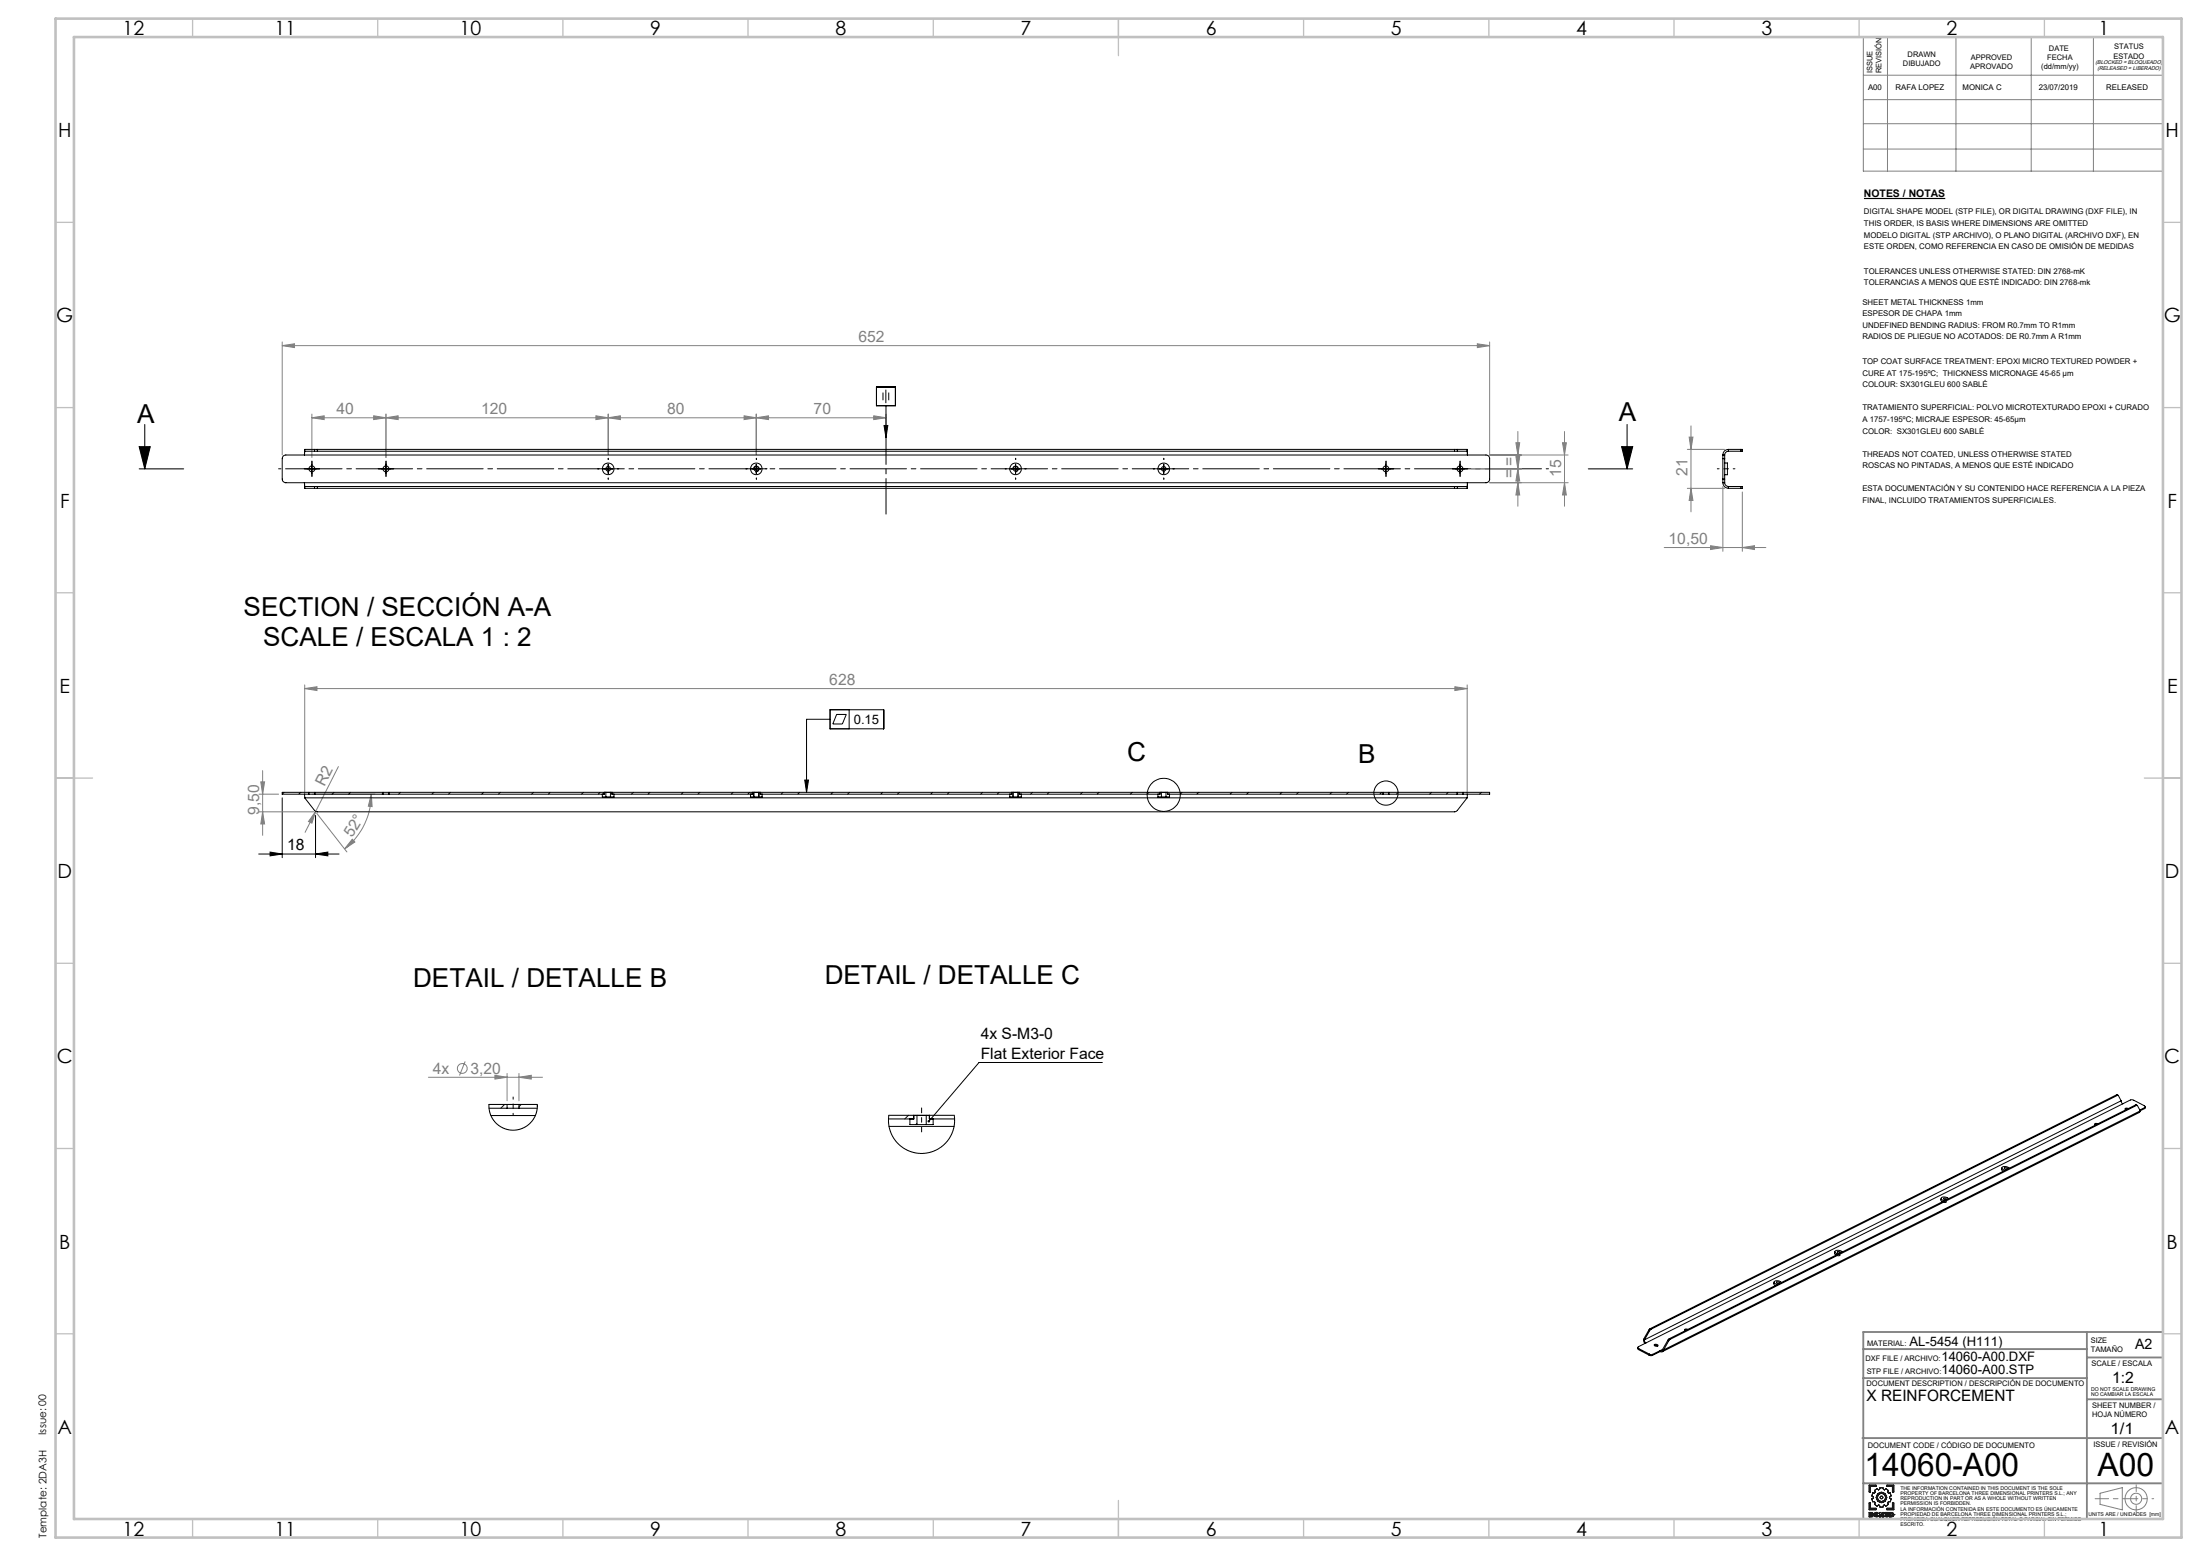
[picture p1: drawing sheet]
<svg xmlns="http://www.w3.org/2000/svg" width="594mm" height="420mm" viewBox="0 0 594 420" stroke-linecap="round" stroke-linejoin="round" font-family="sans-serif">
<path d="M503.3 53.6h21.9" fill="none" stroke="#000" stroke-width=".32"/>
<g fill="none" stroke="#000" stroke-width=".27">
<path d="M39.1 114.6v12M236.6 104.4h5.2v5.1h-5.2zM238.4 106v2M238.7 114.8h1l-.5 3.4zM239.2 105.2v3.6M239.2 109.5v8.7M240 106v2M439.3 114.6v12M37.6 120.6h3l-1.5 6zM37.6 126.6h12M82.9 126.6h2.5M84.2 125.3v2.5"/>
<path d="M102.9 126.6h2.5M104.2 125.3v2.5M162.9 126.6h2.6M164.2 125.3v2.5M203 126.6h2.5M203.5 126.7a.75 .75 0 0 1 .6-.9 .75 .75 0 0 1 .9 .8 .75 .75 0 0 1-1 .7M204.2 125.3v2.5M272.9 126.6h2.5M273.5 126.7a.75 .75 0 0 1 .6-.9 .75 .75 0 0 1 .8 .8 .75 .75 0 0 1-.9 .7M274.2 125.3v2.5M312.9 126.6h2.6M314.2 125.3v2.5"/>
<path d="M373 126.6h2.5M374.2 125.3v2.5M393 126.6h2.5M394.2 125.3v2.5M428.8 126.6h12M437.8 120.6h3l-1.5 6zM224.1 191.6h14.5v5.1h-14.5zM224.1 194.2h-6.3v19.7M225.9 192.8h2.6l-1.1 2.6h-2.5zM229.3 191.6v5.1M76.2 215.4v16.1M203.4 213.9v1.2"/>
<path d="M205 213.9v1.2M217.3 210.6h1l-.5 3.3zM273.4 213.9v1.2M275 213.9v1.2M69.8 230.5h21.7M72.9 230l3.3 .5-3.3 .5zM85.2 230.5l3.3-.5v1zM85.2 220.1v11.4M297.6 286.8h-33.3l-13.5 15.9M495.9 338.6a.49 .49 0 0 1 .5-.1 .49 .49 0 0 1 .3 .4h-.6zM524.5 324.2a.54 .54 0 0 1 .6-.1 .54 .54 0 0 1 .4 .4h-.7z"/>
<circle cx="314.2" cy="214.6" r="4.5"/>
<circle cx="374.2" cy="214.1" r="3.3"/>
</g>
<g fill="none" stroke="#808080" stroke-width=".27">
<path d="M503.1 10h80.9v36.2h-80.9zM509.6 10v36.2M528.1 10v36.2M548.4 10v36.2M565.2 10v36.2M503.1 20.3h80.9M503.1 26.9h80.9M503.1 33.4h80.9M503.1 40.2h80.9M76.2 93.3l3.3-.5v1zM76.2 92.3v30.5M76.2 93.3h326"/>
<path d="M398.9 92.8l3.3 .5-3.3 .5zM402.2 92.3v30.5h21.2M84.2 112.8l3.3-.6v1.1zM84.2 112.8h155M84.2 111.8v11.7M100.9 112.2l3.3 .6-3.3 .5zM104.2 112.8l3.3-.6v1.1zM104.2 111.8v11.7M160.9 112.2l3.3 .6-3.3 .5zM164.2 112.8l3.3-.6v1.1zM164.2 111.8v10.9M200.9 112.2l3.3 .6-3.3 .5z"/>
<path d="M204.2 112.8l3.3-.6v1.1zM204.2 111.8v10.9M235.9 112.2l3.3 .6-3.3 .5zM239.2 111.8v3M409.3 119.5h1l-.5 3.3zM409.8 116.5v20.1M421.9 119.5h1l-.5 3.3zM422.4 116.5v20.1M456.1 118h1l-.5 3.3zM456.6 115v23.2M397.3 126.6h13.5M409.3 123.2h1l-.5 3.4z"/>
<path d="M409.8 130.3l.5 3.3h-1zM409.8 126.6l.5 3.2h-1zM422.4 130.3l.5 3.3h-1zM423.4 130.3h-21.2M455.6 131.8h10.1M455.6 121.3h10.1M456.6 131.8l.5 3.3h-1zM465.2 131.3v17.5M470.4 132.8v16M449.3 147.8h27.5M461.9 147.3l3.3 .5-3.3 .5zM470.4 147.8l3.3-.5v1z"/>
<path d="M82.3 185.9l3.3-.5v1zM82.3 184.9v29.5M82.3 185.9h313.8M392.8 185.4l3.3 .5-3.3 .5zM396.1 184.9v29.5M69.9 214.4h5.3M69.9 219.1h14.8M70.4 211h1l-.5 3.4zM70.9 219.1l.5 3.3h-1zM70.9 208v17.5M84.4 214.4h16.8M85.2 219l-1 3.2-.9-.5z"/>
<path d="M85.5 219.5l8.2 10.5M91.4 206.9l-9 17.8M100.3 214.4l.2 3.3-1.1-.1zM100.3 214.4a18.7 18.7 0 0 1-7.3 14.7M95.1 226.5l.7 .8-2.8 1.8zM115.7 290.8h30.8M125.6 286.5l-1.5 3.8M133.6 290.2l3.3 .6-3.3 .5zM136.9 289.8v7.3M140.1 290.8l3.3-.6v1.1zM140.1 289.8v7.3M567 403.1l6-1.6v6l-6-1.4z"/>
<circle cx="124.8" cy="288.4" r="1.33"/>
<circle cx="576.7" cy="404.5" r="3"/>
<circle cx="576.8" cy="404.5" r="1.5"/>
</g>
<g fill="none" stroke="#191924" stroke-width=".27">
<path d="M504.7 400.9h1.8v.3h-1.5v1.5h-.3zM504.7 405.7h.3v1.4h1.5v.4h-1.8zM505 408.5l.4 .2h-.4zM505 409l.4 .1-.4 .1zM505.3 408.3h-.6v1.2l.9-.1 .1-.3M505.3 408.3l.4 .2M505.4 408.6h.1M505.4 409.1h.1M505.7 408.5h.1M505.7 408.5l-.2 .3 .2 .3M505.7 408.5l-.1 .3 .1 .3M505.7 409.1h.1"/>
<path d="M506 408.9h.1M506 408.9l.2 .3 .5 .3 .5-.3M506 408.9l.3 .5 .5 .1 .4-.3M506.1 402.3l.7-.5 .4 .3 .3-.1 .1-.4h.8l.1 .4 .3 .1 .4-.3 .7 .5-.2 .5 .2 .2h.5l.2 .8-.4 .3v.2l.4 .3-.2 .8h-.5l-.2 .2 .2 .5-.7 .4-.4-.3-.3 .1-.1 .5h-.8l-.1-.5-.3-.1-.4 .3-.7-.4 .2-.5-.2-.2h-.5l-.2-.8 .4-.3v-.2l-.4-.3 .2-.8h.5l.2-.2zM506.4 408.9h.1M506.4 408.9l.3 .3 .2-.2M506.4 408.9l.1 .2 .4-.1M506.9 409l.3 .2M506.9 408.7l-.2-.2-.3 .4M506.9 408.7l-.4-.1-.1 .3M507.2 408.5l-.3 .2M507.2 408.5l-.5-.3-.5 .2-.2 .5"/>
<path d="M507.2 408.5l-.4-.3-.5 .1-.3 .6M507.5 408.3h.3l.5 .6v-.6h.3v1.2h-.3l-.5-.7v.7h-.3zM509.1 409l-.2 .2M509.1 409l.5 .1M509.5 400.9h1.8v1.8h-.3v-1.5h-1.5zM509.5 407.1h1.5v-1.4h.3v1.8h-1.8zM509.6 409.1h.1M509.6 409.1l-.4-.4 .2-.2h-.4v-.2h.9l-.3 .4 .3 .4M509.9 409.1h.1M509.9 409.1l-.2 .3-.3 .1-.5-.3M509.9 409.1l-.2 .3-.8-.2M510.2 408.3l1 .2 .2 .4-.3 .4-.9 .2z"/>
<path d="M510.5 408.5l.4 .1v.5h-.4zM511 408.9h.1M511.4 408.9h.1"/>
<circle cx="508" cy="404.2" r=".39"/>
<circle cx="508" cy="404.2" r="1.45"/>
<circle cx="508" cy="404.2" r="1.15"/>
</g>
<path d="M248.8 305.5v-6.4" fill="none" stroke="#000" stroke-width=".27" stroke-dasharray="15.2 1.3 1.3 1.3" stroke-dashoffset="13.9"/>
<path d="M463.7 126.5h4.7" fill="none" stroke="#000" stroke-width=".27" stroke-dasharray="15.2 1.3 1.3 1.3" stroke-dashoffset="14.8"/>
<path d="M418.1 126.5h-342.9" fill="none" stroke="#000" stroke-width=".27" stroke-dasharray="15.2 1.3 1.3 1.3" stroke-dashoffset="-1.9"/>
<path d="M239.2 138.8v-23" fill="none" stroke="#000" stroke-width=".27" stroke-dasharray="15.2 1.3 1.3 1.3" stroke-dashoffset="5.7"/>
<path d="M138.5 296.1v5" fill="none" stroke="#000" stroke-width=".27" stroke-dasharray="15.2 1.3 1.3 1.3" stroke-dashoffset="14.6"/>
<path d="M565.7 404.5h11.1" fill="none" stroke="#808080" stroke-width=".27" stroke-dasharray="15.2 1.3 1.3 1.3" stroke-dashoffset="11.6"/>
<path d="M576.8 404.5h4.7" fill="none" stroke="#808080" stroke-width=".27" stroke-dasharray="15.2 1.3 1.3 1.3" stroke-dashoffset="14.8"/>
<path d="M576.8 400.8v7.4" fill="none" stroke="#808080" stroke-width=".27" stroke-dasharray="15.2 1.3 1.3 1.3" stroke-dashoffset="13.4"/>
<path d="M503.1 359.5h80.9v50.5h-80.9zM563.5 359.5v50.5M503.1 372h60.4M503.1 364.2h60.4M563.5 366.4h20.5M563.5 377.7h20.5M502.8 388.2h81.2M503.1 400.4h80.9" fill="none" stroke="#808080" stroke-width=".5"/>
<path d="M84.9 218.7l.3 .4h.5" fill="none" stroke="#c0c0c0" stroke-width=".27"/>
<g fill="none" stroke="#c0c0c0" stroke-width=".35">
<path d="M52 5v5M102 5v5M152 5v5M202 5v5M252 5v5M302 5v10M352 5v5M402 5v5M452 5v5M502 5v5M552 5v5M15 60h5"/>
<path d="M584 60h5M15 110h5M584 110h5M15 160h5M584 160h5M15 210h10M579 210h10M15 260h5M584 260h5M15 310h5M584 310h5M15 360h5"/>
<path d="M584 360h5M52 410v5M102 410v5M152 410v5M202 410v5M252 410v5M302 405v10M352 410v5M402 410v5M452 410v5M502 410v5M552 410v5"/>
</g>
<path d="M15 5h574v410h-574zM20 10h564v400h-564z" fill="none" stroke="#c0c0c0" stroke-width=".7"/>
<g fill="none" stroke="#000" stroke-width=".27" stroke-dasharray="15.2 1.3 1.3 1.3">
<path d="M83 126.5h-.8M84.2 125.3v-.8M84.2 127.8v.8M85.5 126.5h.8M103 126.5h-.8M104.2 125.3v-.8M104.2 127.8v.8M105.5 126.5h.8M161.7 126.5h-.3M164.2 124v-.3M164.2 129v.4M166.7 126.5h.3"/>
<path d="M201.7 126.5h-.3M204.2 124v-.3M204.2 129v.4M206.7 126.5h.3M271.7 126.5h-.3M274.2 124v-.3M274.2 129v.4M276.7 126.5h.3M311.7 126.5h-.3M314.2 124v-.3M314.2 129v.4M316.7 126.5h.3"/>
<path d="M373 126.5h-.8M374.2 125.3v-.8M374.2 127.8v.8M375.5 126.5h.8M393 126.5h-.8M394.2 125.3v-.8M394.2 127.8v.8M395.5 126.5h.8"/>
</g>
<g fill="#000">
<path d="M437.8 120.6h3l-1.5 6zM37.6 120.6h3l-1.5 6zM250.6 302.4l-.1 .5 .3-.2-.3 .2a.34 .34 0 0 0 .5 0 .34 .34 0 0 0 0-.5 .34 .34 0 0 0-.4 0z"/>
<path d="M85.2 230.5l3.3-.5v1zM72.9 230l3.3 .5-3.3 .5z"/>
</g>
<g fill="#808080">
<path d="M85.2 219l-1 3.2-.9-.5z"/>
<path d="M235.9 112.2l3.3 .6-3.3 .5zM204.2 112.8l3.3-.6v1.1zM200.9 112.2l3.3 .6-3.3 .5zM164.2 112.8l3.3-.6v1.1zM160.9 112.2l3.3 .6-3.3 .5zM104.2 112.8l3.3-.6v1.1zM140.1 290.8l3.3-.6v1.1zM133.6 290.2l3.3 .6-3.3 .5z"/>
<path d="M76.2 93.3l3.3-.5v1zM398.9 92.8l3.3 .5-3.3 .5zM84.2 112.8l3.3-.6v1.1zM100.9 112.2l3.3 .6-3.3 .5zM461.9 147.3l3.3 .5-3.3 .5zM470.4 147.8l3.3-.5v1zM82.3 185.9l3.3-.5v1zM392.8 185.4l3.3 .5-3.3 .5z"/>
<path d="M95.1 226.5l.7 .8-2.8 1.8zM100.3 214.4l.2 3.3-1.1-.1z"/>
<path d="M409.8 130.3l.5 3.3h-1zM409.3 123.2h1l-.5 3.4zM70.9 219.1l.5 3.3h-1zM70.4 211h1l-.5 3.4z"/>
<path d="M456.6 131.8l.5 3.3h-1zM456.1 118h1l-.5 3.3z"/>
<path d="M421.9 119.5h1l-.5 3.3zM422.4 130.3l.5 3.3h-1zM409.3 119.5h1l-.5 3.3zM409.8 126.6l.5 3.2h-1z"/>
</g>
<path d="M238.7 114.8h1l-.5 3.4zM217.3 210.6h1l-.5 3.3z" fill="#000"/>
<g fill="none" stroke="#000" stroke-width=".27">
<path d="M76.5 123.1l.5-.3h324.2a.96 .96 0 0 1 1 1v5.5a.96 .96 0 0 1-1 1h-324a.96 .96 0 0 1-1-1v-5.5zM82.3 131.3l-.1-1 .1 1.5M82.3 121.3l-.1 1.5 .1-1M82.3 121.3h2.6M82.3 121.8h2.6M82.3 131.8h2.6M82.3 131.3h2.6M82.3 121.3v.5M82.3 131.3v.5M84.9 121.3h.8M84.9 121.8h.8M84.9 131.8h.8"/>
<path d="M84.9 131.3h.8M84.9 121.3v.5M84.9 131.3v.5M85.7 121.3v.5M85.7 131.3v.5M85.7 121.3h307M85.7 121.8h307M85.7 131.8h307M85.7 131.3h307M392.7 121.3h.8M392.7 121.8h.8M392.7 131.3h.8"/>
<path d="M392.7 131.8h.8M392.7 121.3v.5M392.7 131.3v.5M393.5 121.3h2.6M393.5 121.8h2.6M393.5 121.3v.5M393.5 131.3v.5M393.5 131.8h2.6M393.5 131.3h2.6M396.1 131.3l.1-1-.1 1.5M396.1 121.3l.1 1.5-.1-1M396.1 121.3v.5"/>
<path d="M396.1 131.3v.5M465.2 122.8v1M465.2 129.3v1M465.2 130.3a1.51 1.51 0 0 0 1.5 1.5M465.2 130.3h.5M465.2 122.8h.5M465.2 123.8h.5M465.2 129.3h.5M465.2 123.8v5.5M465.7 122.8v1M465.7 129.3v1M465.7 130.3a1.02 1.02 0 0 0 1 1"/>
<path d="M465.7 125h.7v3.1h-.7M465.7 123.8v5.5M466.7 121.8a1.02 1.02 0 0 0-1 1M466.7 121.3a1.45 1.45 0 0 0-1.5 1.5M466.7 121.3h3.3M466.7 121.8h3.3M466.7 131.8h3.3M466.7 131.3h3.3M466.7 121.3v.5M466.7 131.3v.5M470 131.3h.4v.5h-.4M470 121.3h.4v.5h-.4"/>
<path d="M470 121.3v.5M470 131.3v.5M76.2 214.4h7.2M76.7 213.9l-.5 .5M81.2 213.9l-.5 .5M82.2 214.4l.1 1M82.3 215.4l2.6 3.3 .7 .4h307.2l.7-.4 2.6-3.3M82.3 215.4h313.8M83.4 214.4h1.6M83.4 213.9h1.6M83.4 213.9h-7.2v.5M83.4 213.9v.5"/>
<path d="M85 213.9h18.4M85 214.4h18.4M85 213.9v.5M90.2 213.9l-.5 .5M94.7 213.9l-.5 .5M103.4 214.1l-.2 .3M103.4 214.4h1.6M103.4 213.9h1.6M103.4 213.9v.5M105 214.4h58.2v-.5h2.1v.5M105 213.9h58.6M105 213.9v.5"/>
<path d="M108.1 213.9l-.5 .5M117.1 213.9l-.5 .5M121.6 213.9l-.5 .5M130.6 213.9l-.5 .5M135.1 213.9l-.5 .5M144 213.9l-.5 .5M148.6 213.9l-.5 .5M157.5 213.9l-.5 .5M162 213.9l-.5 .5M162.6 214.4v.7h1M163.6 213.9h1.2M163.6 215.1h1.2"/>
<path d="M163.6 213.9v1.2M164.8 213.9h38.8M164.8 213.9v1.2M165.2 213.9v.5h38v-.5h2v.5h68v-.5h2.1l-.1 .5h38v-.5h2v.5h58.2M165.8 214.4v.7h-1M171 213.9l-.5 .5M175.5 213.9l-.5 .5M184.5 213.9l-.5 .5M188.9 213.9l-.4 .5M197.9 213.9l-.5 .5M202.4 213.9l-.5 .5M202.6 214.4v.7h1"/>
<path d="M203.6 213.9h1.2M203.6 215.1h1.2M203.6 213.9v1.2M204.8 213.9h68.8M204.8 213.9v1.2M205.8 214.4v.7h-1M211.4 213.9l-.5 .5M215.9 213.9l-.5 .5M224.9 213.9l-.5 .5M229.4 213.9l-.5 .5M238.3 213.9l-.5 .5M242.9 213.9l-.6 .5"/>
<path d="M251.8 213.9l-.5 .5M256.3 213.9l-.5 .5M265.3 213.9l-.5 .5M269.8 213.9l-.5 .5M272.6 214.4v.7h1M273.6 213.9h1.2M273.6 215.1h1.2M273.6 213.9v1.2M274.8 213.9h38.8M274.8 213.9v1.2M275.8 214.4v.7h-1M278.8 213.9l-.5 .5"/>
<path d="M283.2 213.9l-.4 .5M292.2 213.9l-.5 .5M296.7 213.9l-.5 .5M305.7 213.9l-.5 .5M310.2 213.9l-.5 .5M312.6 214.4v.7h1M313.6 213.9h1.2M313.6 215.1h1.2M313.6 213.9v1.2M314.8 213.9v1.2M314.8 213.9h58.6M315.8 214.4v.7h-1"/>
<path d="M319.2 213.9l-.5 .5M323.7 213.9l-.6 .5M332.6 213.9l-.5 .5M337.1 213.9l-.5 .5M346.1 213.9l-.5 .5M350.6 213.9l-.5 .5M359.6 213.9l-.5 .5M364.1 213.9l-.5 .5M373.1 213.9l-.5 .5M373.4 214.4h1.6M373.4 213.9h1.6M373.4 213.9v.5"/>
<path d="M375 213.9h18.4M375 214.4h18.4M375 213.9v.5M377.5 213.9l-.5 .5M386.5 213.9l-.5 .5M391 213.9l-.5 .5M393.4 214.4h1.6M393.4 213.9h1.6M393.4 213.9v.5M395 213.9h7.2v.5h-7.2M395 213.9v.5M396.2 214.4l-.1 1"/>
<path d="M400 213.9l-.5 .5M132 299.1h4.9M136.2 298.1l-1 1M136.9 298.1h-4.9l.2 1.8 .7 1.9 1.2 1.6 1.8 1.1 2.2 .6 2.1-.2 2-1 1.7-1.7 .9-1.8 .3-2.3h-5M136.9 299.1h3.2M136.9 298.1h3.2M136.9 298.1v1M140.1 298.1v1M140.1 299.1h5M140.7 298.1l-.6 .6M571.4 295.5l.5 .1M571.4 295.5l.3 .2"/>
<path d="M571.4 295.5l-125.9 63.2M571.7 295.7h.3l.7 1.4M571.7 295.7l-125.9 63.1M572.7 297.1l.5 .8M572.7 297.1l-128.7 64.6M573.2 297.9l2-1h.7l3.1 1.6 .2 .2-.1 .3M573.2 297.9l-128.8 64.6M574.3 299.4l-.5 .1M574.6 299.2l-.6-.1-.2 .1 .2 .4M576.6 298.3l.4 .1M576.6 298.3l.2 .1M576.6 298.3l-125.9 63.1"/>
<path d="M576.8 298.4h.3l.8 1.4-.3 .5-128.8 64.6M576.8 298.4l-125.8 63.1M579 299.2l-129.8 65.2M579.1 299l-1.4 .6M579.1 299l-.1 .2M579.2 298.8l-.2 .4M132.5 301.1h12M239.9 302h6.8v-1h4.2v1h6.8M240 304h17.6M245.3 301l-1 1M245.7 302v1.5h1.9M247.6 301.1l-7.6-.1-.1 1.9 .3 1.9 .5 1.4 .8 1.4 1.2 1.3 2.4 1.7 1.7 .5 1.6 .2 3.1-.3 2.7-1.4 1.5-1.5 .9-1.2 1-3v-2.9l-7.5 .1"/>
<path d="M247.6 303.5h2.5M247.6 301.1h2.5M247.6 301.1v2.4M247.6 303.3l-.3 .2M250.1 301.1v2.4M252 302v1.5h-1.9M540.5 315.2v.6l.3 .4M541.2 315.3v-.1a.38 .38 0 0 1 .5 0 .38 .38 0 0 1 .2 .4h-.5zM542.5 315.3a1.46 1.46 0 0 0-2-.1l.2 .3 .7 .4M566.1 303.5h-.5M566.4 303.3a.46 .46 0 0 0-.5-.1 .46 .46 0 0 0-.3 .3l.2 .2M495.4 337.8l-.1 .6 .5 .4"/>
<path d="M496 337.9l.1-.1a.38 .38 0 0 1 .5 0 .38 .38 0 0 1 .1 .4h-.5zM497.4 337.9a1.51 1.51 0 0 0-2-.1l.1 .4 .8 .3M524.1 323.4v.6l.3 .4M524.8 323.4a.38 .38 0 0 1 .5 0 .38 .38 0 0 1 .2 .4 .38 .38 0 0 1-.5 .1 .38 .38 0 0 1-.2-.5zM526.1 323.6a1.46 1.46 0 0 0-2-.2l.2 .4 .7 .3M445.2 359l-1.4 2.5M445.2 359l.2 .2M445.4 359.2l-1.4 2.5M445.5 358.7l-.3 .3M445.5 358.7l.3 .1M445.8 358.8l-.4 .4M455.4 359l-.5 .1"/>
<path d="M455.7 358.9a.44 .44 0 0 0-.5-.2 .44 .44 0 0 0-.3 .4l.2 .1M479 346.1l-.1 .5 .5 .4M479.7 346.1a.37 .37 0 0 1 .5-.1 .37 .37 0 0 1 .1 .4 .38 .38 0 0 1-.4 .1 .38 .38 0 0 1-.2-.4zM481 346.2a1.51 1.51 0 0 0-2-.2l.1 .4 .8 .3M442.2 363.7v.3l.2 .3M442.4 364.3l2.8 1.5M442.5 364l2.8 1.5M442.5 364l-.1 .3M443.8 361.5l.1 .7 .2 .4M443.8 361.5l.2 .2M444 361.7l.1 .4 .3 .4M444.4 362.5l-2.1 1-.1 .3 .3 .2"/>
<path d="M445.2 365.8h1M445.3 365.5l.9 .1M445.3 365.5l-.1 .3M446.2 365.6v.2M446.7 363a.71 .71 0 0 1 1 .2 .63 .63 0 0 1-1-.2zM446.7 363.2l.9 .1M448.2 364.8l-2 1M448.9 364.2l-.2 .3h-.4l-.1 .3M448.9 364.2l-2.7 1.4M448.9 364.2l.3 .2M449.2 364.4a.62 .62 0 0 1-1 .4M450.3 361.8l-1.4 2.4"/>
<path d="M450.3 361.8l.3 .1M450.6 361.9l-1.4 2.5M450.7 361.4l-.4 .4M450.7 361.4l.3 .1M451 361.5l-.4 .4"/>
<circle cx="84.2" cy="126.6" r=".81"/>
<circle cx="104.2" cy="126.6" r=".81"/>
<circle cx="164.2" cy="126.6" r=".63"/>
<circle cx="164.2" cy="126.6" r="1.58"/>
<circle cx="204.2" cy="126.6" r=".63"/>
<circle cx="204.2" cy="126.6" r="1.58"/>
<circle cx="274.2" cy="126.6" r=".63"/>
<circle cx="274.2" cy="126.6" r="1.58"/>
<circle cx="314.2" cy="126.6" r=".63"/>
<circle cx="314.2" cy="126.6" r="1.58"/>
<circle cx="374.2" cy="126.6" r=".8"/>
<circle cx="394.2" cy="126.6" r=".8"/>
</g>
<g font-size="8.7">
<text x="503.4" y="398.4">14060-A00</text>
<text x="566.3" y="398.4">A00</text>
</g>
<g font-size="7.1">
<text x="437.1" y="113.8">A</text>
<text x="37" y="114.2">A</text>
<text x="65.8" y="166.3">SECTION / SECCIÓN A-A</text>
<text x="71.1" y="174.3">SCALE / ESCALA 1 : 2</text>
<text x="304.3" y="205.4">C</text>
<text x="366.7" y="205.9">B</text>
<text x="111.5" y="266.4">DETAIL / DETALLE B</text>
<text x="222.7" y="265.7">DETAIL / DETALLE C</text>
</g>
<g font-size="5.3">
<text x="33.1" y="9.5">12</text>
<text x="74.1" y="9.5">11</text>
<text x="124.1" y="9.5">10</text>
<text x="175.6" y="9.5">9</text>
<text x="225.6" y="9.5">8</text>
<text x="275.6" y="9.5">7</text>
<text x="325.6" y="9.5">6</text>
<text x="375.6" y="9.5">5</text>
<text x="425.6" y="9.5">4</text>
<text x="475.6" y="9.5">3</text>
<text x="525.6" y="9.5">2</text>
<text x="566.6" y="9.5">1</text>
<text x="15.7" y="37">H</text>
<text x="584.7" y="37">H</text>
<text x="15.2" y="87">G</text>
<text x="584.2" y="87">G</text>
<text x="16.2" y="137">F</text>
<text x="585.2" y="137">F</text>
<text x="16.1" y="187">E</text>
<text x="585.1" y="187">E</text>
<text x="15.5" y="237">D</text>
<text x="584.5" y="237">D</text>
<text x="15.4" y="287">C</text>
<text x="584.4" y="287">C</text>
<text x="16" y="337.1">B</text>
<text x="585" y="337.1">B</text>
<text x="15.5" y="387">A</text>
<text x="584.5" y="387">A</text>
<text x="33.1" y="414.5">12</text>
<text x="74.1" y="414.5">11</text>
<text x="124.1" y="414.5">10</text>
<text x="175.6" y="414.5">9</text>
<text x="225.6" y="414.5">8</text>
<text x="275.6" y="414.5">7</text>
<text x="325.6" y="414.5">6</text>
<text x="375.6" y="414.5">5</text>
<text x="425.6" y="414.5">4</text>
<text x="475.6" y="414.5">3</text>
<text x="525.6" y="414.5">2</text>
<text x="566.6" y="414.5">1</text>
</g>
<g font-size="4.2" fill="#808080">
<text x="231.8" y="92.3">652</text>
<text x="90.8" y="111.8">40</text>
<text x="129.9" y="111.8">120</text>
<text x="180.1" y="111.8">80</text>
<text x="219.7" y="111.8">70</text>
<text x="408.9" y="125.7" transform="rotate(-90 408.9 125.7)">=</text>
<text x="408.9" y="129" transform="rotate(-90 408.9 129)">=</text>
<text x="421.5" y="128.6" transform="rotate(-90 421.5 128.6)">15</text>
<text x="455.6" y="128.5" transform="rotate(-90 455.6 128.5)">21</text>
<text x="450.5" y="146.8">10,50</text>
<text x="223.9" y="184.9">628</text>
<text x="87.6" y="212.4" transform="rotate(-63 87.6 212.4)">R2</text>
<text x="70" y="219.9" transform="rotate(-90 70 219.9)">9,50</text>
<text x="95.1" y="226.3" transform="rotate(-59 95.1 226.3)">52°</text>
<text x="116.9" y="289.8">4x</text>
<text x="127" y="289.8">3,20</text>
</g>
<g font-size="4.2">
<text x="77.5" y="229.5">18</text>
<text x="264.8" y="280.5">4x S-M3-0</text>
<text x="264.8" y="285.7">Flat Exterior Face</text>
<text x="570.2" y="373.3">1:2</text>
<text x="504" y="378.2">X REINFORCEMENT</text>
<text x="569.8" y="387">1/1</text>
</g>
<text font-size="3.9" x="576.5" y="364.1">A2</text>
<g font-size="3.5">
<text x="230.5" y="195.3">0.15</text>
<text x="515.6" y="363.4">AL-5454 (H111)</text>
<text x="524.2" y="370.9">14060-A00.STP</text>
<text x="524.2" y="367.3">14060-A00.DXF</text>
</g>
<g font-size="2.8">
<text x="503.3" y="53.3">NOTES / NOTAS</text>
<text x="12.5" y="387.3" transform="rotate(-90 12.5 387.3)">Issue: 00</text>
<text x="12.6" y="415.1" transform="rotate(-90 12.6 415.1)">Template: 2DA3H</text>
</g>
<g font-size="2.1">
<text x="513.8" y="17.9">DIBUJADO</text>
<text x="515.1" y="15.4">DRAWN</text>
<text x="532.1" y="16.3">APPROVED</text>
<text x="552.8" y="16.3">FECHA</text>
<text x="553.2" y="13.8">DATE</text>
<text x="570.7" y="15.8">ESTADO</text>
<text x="570.8" y="13.3">STATUS</text>
<text x="505.5" y="19.8" transform="rotate(-90 505.5 19.8)">ISSUE</text>
<text x="508" y="19.8" transform="rotate(-90 508 19.8)">REVISIÓN</text>
<text x="531.9" y="18.8">APROVADO</text>
<text x="551.1" y="18.8">(dd/mm/yy)</text>
<text x="504.4" y="24.3">A00</text>
<text x="511.8" y="24.3">RAFA LOPEZ</text>
<text x="529.9" y="24.3">MONICA C</text>
<text x="550.5" y="24.3">23/07/2019</text>
<text x="568.7" y="24.3">RELEASED</text>
<text x="503.3" y="57.9">DIGITAL SHAPE MODEL (STP FILE), OR DIGITAL DRAWING (DXF FILE), IN</text>
<text x="503.3" y="61">THIS ORDER, IS BASIS WHERE DIMENSIONS ARE OMITTED</text>
<text x="503.3" y="64.1">MODELO DIGITAL (STP ARCHIVO), O PLANO DIGITAL (ARCHIVO DXF), EN</text>
<text x="503.3" y="67.2">ESTE ORDEN, COMO REFERENCIA EN CASO DE OMISIÓN DE MEDIDAS</text>
<text x="503.3" y="73.9">TOLERANCES UNLESS OTHERWISE STATED: DIN 2768-mK</text>
<text x="503.3" y="77">TOLERANCIAS A MENOS QUE ESTÉ INDICADO: DIN 2768-mk</text>
<text x="502.8" y="82.2">SHEET METAL THICKNESS 1mm</text>
<text x="502.8" y="85.3">ESPESOR DE CHAPA 1mm</text>
<text x="502.8" y="88.4">UNDEFINED BENDING RADIUS: FROM R0.7mm TO R1mm</text>
<text x="502.8" y="91.6">RADIOS DE PLIEGUE NO ACOTADOS: DE R0.7mm A R1mm</text>
<text x="502.8" y="98.3">TOP COAT SURFACE TREATMENT: EPOXI MICRO TEXTURED POWDER +</text>
<text x="502.8" y="101.4">CURE AT 175-195ºC; THICKNESS MICRONAGE 45-65 µm</text>
<text x="502.8" y="104.6">COLOUR: SX301GLEU 600 SABLÉ</text>
<text x="502.8" y="110.8">TRATAMIENTO SUPERFICIAL: POLVO MICROTEXTURADO EPOXI + CURADO</text>
<text x="502.8" y="113.9">A 1757-195ºC; MICRAJE ESPESOR: 45-65µm</text>
<text x="502.8" y="117">COLOR: SX301GLEU 600 SABLÉ</text>
<text x="502.8" y="123.3">THREADS NOT COATED, UNLESS OTHERWISE STATED</text>
<text x="502.8" y="126.4">ROSCAS NO PINTADAS, A MENOS QUE ESTÉ INDICADO</text>
<text x="502.8" y="132.6">ESTA DOCUMENTACIÓN Y SU CONTENIDO HACE REFERENCIA A LA PIEZA</text>
<text x="502.8" y="135.7">FINAL, INCLUIDO TRATAMIENTOS SUPERFICIALES.</text>
<text x="504.1" y="363.4">MATERIAL:</text>
<text x="564.5" y="362.4">SIZE</text>
<text x="564.5" y="364.9">TAMAÑO</text>
<text x="503.7" y="367.3">DXF FILE / ARCHIVO:</text>
<text x="504" y="370.9">STP FILE / ARCHIVO:</text>
<text x="564.7" y="368.6">SCALE / ESCALA</text>
<text x="504" y="374">DOCUMENT DESCRIPTION / DESCRIPCIÓN DE DOCUMENTO</text>
<text x="564.9" y="380.1">SHEET NUMBER /</text>
<text x="564.9" y="382.6">HOJA NÚMERO</text>
<text x="504.3" y="390.7">DOCUMENT CODE / CÓDIGO DE DOCUMENTO</text>
<text x="565.2" y="390.5">ISSUE / REVISIÓN</text>
</g>
<g font-size="1.5">
<text x="565.8" y="17.4">(BLOCKED = BLOQUEADO)</text>
<text x="566.3" y="18.8">(RELEASED = LIBERADO)</text>
</g>
<g font-size="1.4">
<text x="564.6" y="375.5">DO NOT SCALE DRAWING</text>
<text x="564.6" y="376.9">NO CAMBIAR LA ESCALA</text>
<text x="513.1" y="402.1">THE INFORMATION CONTAINED IN THIS DOCUMENT IS THE SOLE</text>
<text x="513.1" y="403.5">PROPERTY OF BARCELONA THREE DIMENSIONAL PRINTERS S.L.; ANY</text>
<text x="513.1" y="404.9">REPRODUCTION IN PART OR AS A WHOLE WITHOUT WRITTEN</text>
<text x="513.1" y="406.3">PERMISSION IS FORBIDDEN.</text>
<text x="513.1" y="407.7">LA INFORMACIÓN CONTENIDA EN ESTE DOCUMENTO ES ÚNICAMENTE</text>
<text x="513.1" y="409.1">PROPIEDAD DE BARCELONA THREE DIMENSIONAL PRINTERS S.L.;</text>
<text x="513.1" y="410.6">PROHIBIDA CUALQUIER REPRODUCIÓN TOTAL O PARCIAL SIN PERMISO</text>
<text x="513.1" y="412">ESCRITO.</text>
<text x="563.9" y="409.3">UNITS ARE / UNIDADES [mm]</text>
</g>
</svg>
